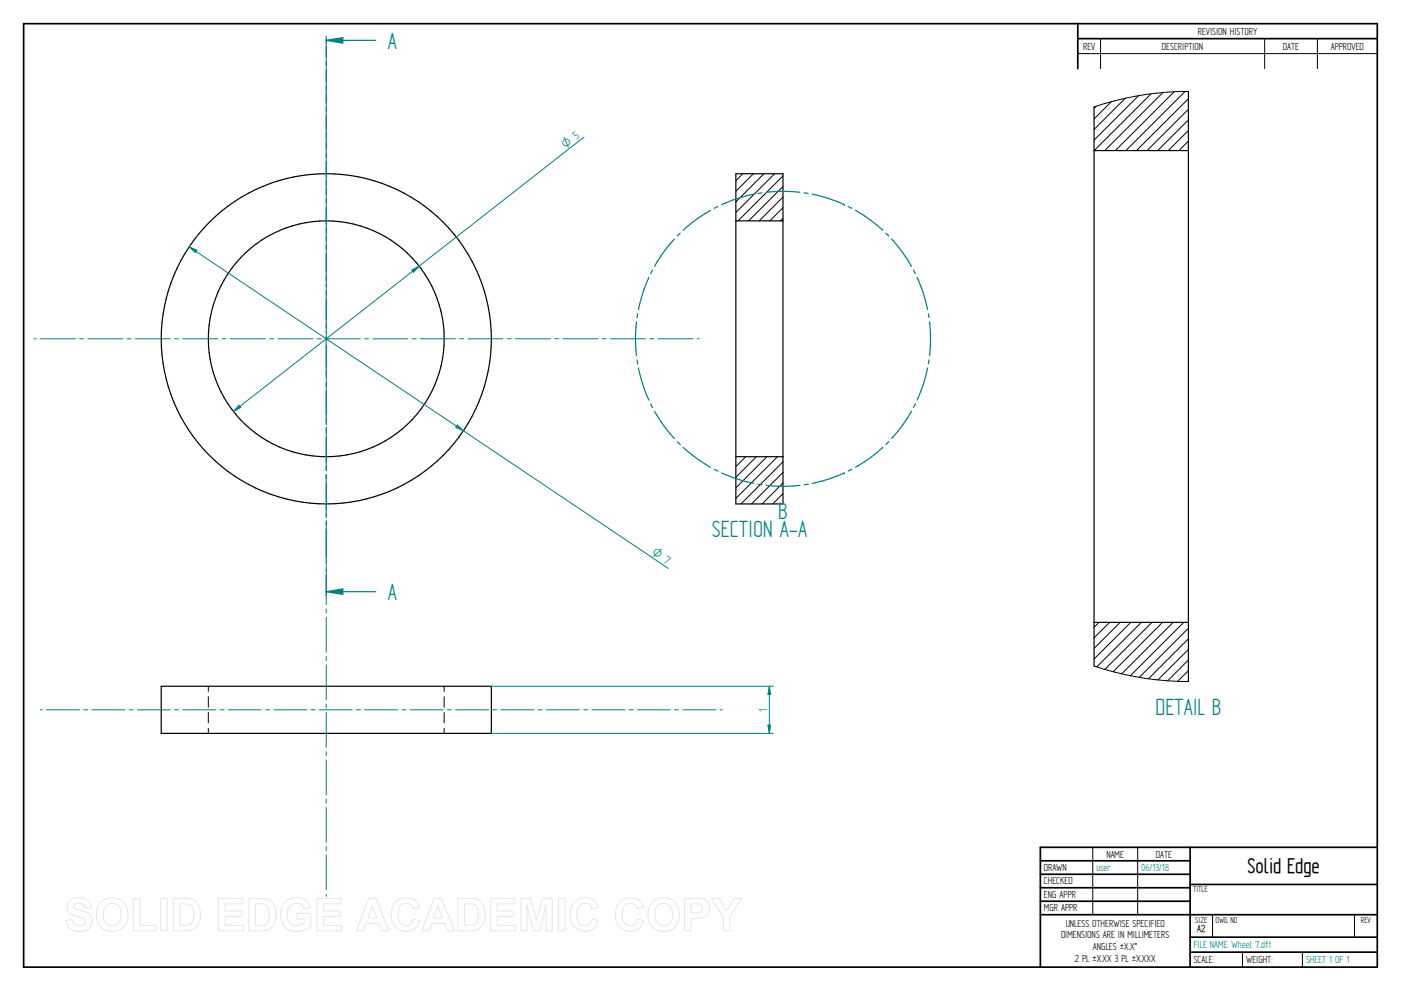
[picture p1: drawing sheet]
<svg xmlns="http://www.w3.org/2000/svg" width="594mm" height="420mm" viewBox="0 0 594 420" stroke-linecap="round" stroke-linejoin="round" font-family="sans-serif">
<g fill="none" stroke="#000" stroke-width=".72">
<path d="M10 10h574v400h-574zM457 10v19.1M457 16.4h127M504.6 359.2v50.8M584 359.2h-142.9v50.8M441.1 365h63.5M441.1 370.7h63.5M441.1 376.4h63.5M504.6 375h79.4M441.1 382.1h63.5M441.1 387.8h142.9M504.6 397.3h79.4"/>
<path d="M504.6 403.7h79.4"/>
</g>
<g fill="none" stroke="#000" stroke-width=".42">
<path d="M466.7 16.4v12.7M536.3 16.4v12.7M558.6 16.4v12.7M457 22.7h127M88.3 291v2.1M88.3 295.4v4.4M188.3 291v2.2M188.3 295.4v4.4M88.3 302v4.5M88.3 308.7v2.2M188.3 302.1v4.4M188.3 308.8v2.1"/>
<path d="M463.4 359.2v28.6M482.4 359.2v28.6M514.2 387.9v9.4M574.4 387.9v9.4M526.9 403.7v6.3M552.3 403.7v6.3"/>
</g>
<g fill="none" stroke="#000" stroke-width=".51">
<path d="M68.4 291h140v19.9h-140z"/>
<circle cx="138.3" cy="143.6" r="50"/>
<circle cx="138.4" cy="143.6" r="70"/>
</g>
<g fill="none" stroke="#008080" stroke-width=".42">
<path d="M138.3 17.1v.8M138.3 19.7v14.9M138.3 36.4v1.7M138.3 39.9v14.9M138.3 56.6v1.7M138.3 60.1v14.8M138.3 76.7v1.7M138.3 80.2v14.9M138.3 96.9v1.7M138.3 100.4v14.9M138.3 117.1v1.6M138.3 120.6v14.8"/>
<path d="M138.3 137.2v1.7M14.5 143.6h.8M17.1 143.6h14.9M33.7 143.6h1.7M37.2 143.6h14.9M53.9 143.6h1.7M57.4 143.6h14.9M74 143.6h1.7M77.5 143.6h14.9M94.2 143.6h1.7M97.7 143.6h14.8M114.3 143.6h1.7"/>
<path d="M117.8 143.6h14.9M134.5 143.6h1.7M138 143.6h14.8M138.3 140.7v14.9M138.3 157.4v1.7M154.6 143.6h1.7M158.1 143.6h14.9M174.7 143.6h1.8M178.3 143.6h14.8M194.9 143.6h1.7M198.4 143.6h14.9M215 143.6h1.8"/>
<path d="M218.6 143.6h14.8M235.2 143.6h1.7M238.7 143.6h14.9M255.3 143.6h1.7M258.9 143.6h14.8M275.5 143.6h1.7M279 143.6h14.9M295.6 143.6h.9M138.3 160.9v14.8M138.3 177.5v1.7M138.3 181v14.9M138.3 197.7v1.7"/>
<path d="M138.3 201.2v14.9M138.3 217.8v1.7M138.3 221.4v14.8M138.3 238v1.7M138.3 241.5v14.9M138.3 258.2v1.7M138.3 261.7v14.9M138.3 278.3v1.7M138.3 281.9v14.8M138.3 298.5v1.7M17.1 300.9h.8M19.7 300.9h14"/>
<path d="M35.5 300.9h1.7M39 300.9h14M54.8 300.9h1.7M58.3 300.9h14M74 300.9h1.8M77.5 300.9h14M93.3 300.9h1.7M96.8 300.9h14M112.6 300.9h1.7M116.1 300.9h14M131.9 300.9h1.7M135.4 300.9h13.9"/>
<path d="M138.3 302v14.9M138.3 318.6v1.8M151.1 300.9h1.8M154.6 300.9h14M170.4 300.9h1.7M173.9 300.9h14M189.7 300.9h1.7M193.2 300.9h14M209 300.9h1.6M212.5 300.9h13.9M228.2 300.9h1.7M231.7 300.9h14"/>
<path d="M247.5 300.9h1.7M251 300.9h14M266.8 300.9h1.7M270.2 300.9h14.1M286 300.9h1.7M289.6 300.9h13.9M305.3 300.9h.9M138.3 322.2v14.8M138.3 338.8v1.7M138.3 342.3v14.9M138.3 359v1.7M138.3 362.5v14.9"/>
<path d="M138.3 379.1v.9"/>
</g>
<g fill="none" stroke="#008080" stroke-width=".51">
<path d="M159.3 17.1h-21v7.1M138.3 26v1.7M138.3 29.5v14.1M138.3 45.5v1.7M138.3 48.9v14.3M138.3 64.9v1.7M138.3 68.5v14.1M138.3 84.4v1.7M138.3 87.9v14.2M138.3 103.9v1.7M138.3 107.4v14.2M138.3 123.4v1.7"/>
<path d="M138.3 126.9v14.2M138.3 142.8v1.8M138.3 146.3v14.2M138.3 162.3v1.7M138.3 165.8v14.2M138.3 181.8v1.7M138.3 185.3v14.2M138.3 201.3v1.7M138.3 204.8v14.1M138.3 220.8v1.7M138.3 224.3v14.2M138.3 240.2v1.7"/>
<path d="M138.3 243.8v7.1"/>
</g>
<path d="M138.3 17.1l7.1-1.1v2.3z" fill="#008080"/>
<path d="M138.3 17.1l7.1-1.1v2.3zM138.3 250.9h21" fill="none" stroke="#008080" stroke-width=".51"/>
<path d="M138.3 250.9l7.1-1.2v2.3z" fill="#008080"/>
<path d="M138.3 15.4v1.7M393.3 156l-.1 .5a59.9 59.9 0 0 1-4.3 13.1M393.9 152.6l-.2 1.7M394.6 143.6l-.4 7.2M386.5 174.3l-.2 .4a61.6 61.6 0 0 1-8.2 11.2M388.1 171.2l-.8 1.6M361.2 199l-1.5 .7M374.3 189.7l-.1 .1a56.5 56.5 0 0 1-11.5 8.3M376.8 187.2l-1.1 1.2M138.3 250.9l7.1-1.2v2.3zM138.3 250.9v1.7" fill="none" stroke="#008080" stroke-width=".51"/>
<g fill="none" stroke="#000" stroke-width=".42">
<path d="M315 73.7l-3 2.9M319.5 73.7l-7.5 7.4M324 73.7l-12 11.9M328.5 73.7l-16.5 16.4M332 74.6l-19 19M332 79.1l-14.5 14.5M332 83.6l-10.1 10M332 88.1l-5.6 5.5M332 92.5l-1.1 1.1M316.2 193.6l-4.2 4.2M320.7 193.6l-8.7 8.8M325.2 193.6l-13.2 13.2"/>
<path d="M329.7 193.6l-17.7 17.7M332 195.8l-17.8 17.9M332 200.3l-13.3 13.4M332 204.8l-8.8 8.9M332 209.3l-4.3 4.4"/>
</g>
<path d="M312 73.7h20v140h-20zM312 93.6h20M312 193.6h20" fill="none" stroke="#000" stroke-width=".51"/>
<circle cx="358" cy="200.5" r=".25" fill="#008080"/>
<g fill="none" stroke="#008080" stroke-width=".51">
<path d="M288.4 98.8l-1.2 1.2M301.3 89.2a58.5 58.5 0 0 0-11.6 8.4M304.4 87.5l-1.6 .8M319.6 82.3a62.9 62.9 0 0 0-13.6 4.5M323.1 81.7l-1.7 .3M339.2 81.5a63.4 63.4 0 0 0-14.3 0M340.9 81.7l1.7 .3M344.4 82.3l7.6 2.1 6 2.3M275.2 117.6l-2.2 5.3-2.3 8.4M276.7 114.5l-.8 1.5M286 101.3a60.5 60.5 0 0 0-8.5 11.6M269.9 136.5l-.4 5.5 .4 8.8"/>
<path d="M270.4 133.1l-.3 1.6M270.1 152.6l.3 1.7M270.7 156l2.3 8.3 2.2 5.4M275.9 171.3l.8 1.5M277.6 174.4l.9 1.7a59.7 59.7 0 0 0 7.5 9.9M287.2 187.3l1.2 1.2M289.7 189.7l6.5 5.2 5.1 3.2M302.9 199l1.5 .8M306 200.5l7.6 2.9 6.1 1.5M321.4 205.3l1.7 .3M324.9 205.7l1.4 .3a61.2 61.2 0 0 0 12.9-.2M342.7 205.3l-1.7 .2"/>
<path d="M358 200.5a59.1 59.1 0 0 1-13.6 4.4"/>
</g>
<circle cx="358" cy="86.7" r=".25" fill="#008080"/>
<path d="M359.6 87.5l1.5 .8M362.7 89.2l1.1 .5a63 63 0 0 1 10.5 7.9M375.6 98.8l1.2 1.2M378.1 101.3l.6 .8a63.2 63.2 0 0 1 7.8 10.8M387.3 114.5l.8 1.5M388.9 117.6l.3 .8a58 58 0 0 1 4.1 12.8M393.7 133l.2 1.7M394.2 136.4l.4 7.2" fill="none" stroke="#008080" stroke-width=".51"/>
<g fill="none" stroke="#000" stroke-width=".42">
<path d="M488.1 39.8l-24.1 24M493.1 39.2l-24.6 24.6M497.9 38.9l-25 24.9M502.5 38.8l-25.1 25M503.9 38.8a122.6 122.6 0 0 0-40 6.5M464.8 45l-.9 .9M471.2 43.1l-7.3 7.3M477.2 41.7l-13.3 13.2M482.8 40.6l-18.9 18.8M503.9 41.9l-22 21.9M503.9 46.4l-17.5 17.4M503.9 50.8l-13 13"/>
<path d="M503.9 55.3l-8.5 8.5M503.9 59.8l-4 4M466 263.9l-2.1 2M470.5 263.9l-6.6 6.5M475 263.9l-11.1 11M479.5 263.9l-15.6 15.5M484 263.9l-18.9 18.8M488.5 263.9l-20 19.9M493 263.9l-21 20.9M497.5 263.9l-21.9 21.8M501.9 263.9l-22.6 22.6M503.9 266.4l-20.8 20.8"/>
<path d="M503.9 270.8l-16.9 17M503.9 275.3l-12.9 12.9M503.9 279.8l-8.8 8.8M463.9 282.4a127 127 0 0 0 35.5 6.5M499.4 288.9l4.5 .1M503.9 284.3l-4.5 4.5M503.9 288.8l-.1 .1"/>
</g>
<path d="M503.9 38.8v250.1M463.9 45.3v237.1M463.9 63.8h40M463.9 263.9h40" fill="none" stroke="#000" stroke-width=".51"/>
<path d="M80.2 104.6l203.2 136.4M80.2 104.6l3.3 1.5-.7 1z" fill="none" stroke="#008080" stroke-width=".42"/>
<path d="M80.2 104.6l3.3 1.5-.7 1z" fill="#008080"/>
<path d="M193.9 180.2l2.6 2.4-3.3-1.4z" fill="none" stroke="#008080" stroke-width=".42"/>
<path d="M193.9 180.2l2.6 2.4-3.3-1.4z" fill="#008080"/>
<path d="M247.6 58.1l-148.6 116.4M101.4 171.8l.7 1-3.1 1.7z" fill="none" stroke="#008080" stroke-width=".42"/>
<path d="M101.4 171.8l.7 1-3.1 1.7z" fill="#008080"/>
<path d="M174.6 114.5l3.2-1.7-2.5 2.6z" fill="none" stroke="#008080" stroke-width=".42"/>
<path d="M174.6 114.5l3.2-1.7-2.5 2.6z" fill="#008080"/>
<path d="M208.4 291h119.5M208.4 310.9h119.5M325.6 307.4h1.2l-.6 3.5z" fill="none" stroke="#008080" stroke-width=".42"/>
<path d="M325.6 307.4h1.2l-.6 3.5z" fill="#008080"/>
<path d="M326.2 291l.6 3.4h-1.2z" fill="none" stroke="#008080" stroke-width=".42"/>
<path d="M326.2 291l.6 3.4h-1.2z" fill="#008080"/>
<path d="M326.2 291v19.9" fill="none" stroke="#008080" stroke-width=".42"/>
<g fill="none" stroke="#e6e6e6" stroke-width=".42">
<path d="M29.6 381.8a6.5 6.5 0 0 1 8.5 .8l.6 2.2-2.8 .1a2.7 2.7 0 0 0-2.1-2 2.7 2.7 0 0 0-2.7 1.1 1.87 1.87 0 0 0 2.2 1.8l1.4 .4a4.4 4.4 0 0 1 4 6.2 6.4 6.4 0 0 1-9.1 1.3l-1.2-1.8-.5-1.7 2.7-.3a2.94 2.94 0 0 0 2.6 2.6 2.94 2.94 0 0 0 3.1-1.9 2.67 2.67 0 0 0-2.9-1.8 4.9 4.9 0 0 1-5-4.3l.4-1.6zM42.8 382.4a6.9 6.9 0 0 1 8.3-.8 6.9 6.9 0 0 1 3 7.7 6.7 6.7 0 0 1-8 5.5 6.7 6.7 0 0 1-5.1-8.3 6.1 6.1 0 0 1 1.8-4.1zM44.8 384.2a3.9 3.9 0 0 1 4.6-.8 3.9 3.9 0 0 1 2 4.3 3.8 3.8 0 0 1-1.9 4.3 3.8 3.8 0 0 1-4.6-.7 6.6 6.6 0 0 1-.1-7.1zM56.5 381h2.8v11.3h6.9v2.3h-9.7zM68.1 380.9h2.8v13.7h-2.8zM73.5 380.9h5a5.9 5.9 0 0 1 6.5 7 5.9 5.9 0 0 1-6.3 6.7h-5.2zM76.3 383.2h1.8a3.4 3.4 0 0 1 4 3.9v1.2a3.2 3.2 0 0 1-3.8 4h-2zM92.7 380.9h10.2v2.3h-7.4v3h6.9v2.4h-6.9v3.7h7.7v2.3h-10.5zM105.5 380.9h5.1a5.9 5.9 0 0 1 6.4 7 5.9 5.9 0 0 1-6.3 6.7h-5.2zM108.3 383.2h1.9a3.4 3.4 0 0 1 4 3.9v1.2a3.2 3.2 0 0 1-3.8 4h-2.1zM120.9 382.4a7.3 7.3 0 0 1 9.7 .1l1 2.2-2.7 .5a3.7 3.7 0 0 0-4.6-2 3.7 3.7 0 0 0-2.5 4.4 4.2 4.2 0 0 0 2.2 4.5 4.2 4.2 0 0 0 5-.8v-1.7h-3.2v-2.3h6v5.4a8.1 8.1 0 0 1-11.8-.8 8.3 8.3 0 0 1 .9-9.5zM134.4 380.9h10.2v2.3h-7.4v3h6.9v2.4h-6.9v3.7h7.6v2.3h-10.4z"/>
<path d="M156.4 380.9h3l5.5 13.7h-3l-1.2-3.1h-5.5l-1.1 3.1h-3zM157.9 384.1l1.9 5.1h-3.7zM167.7 382.5a6 6 0 0 1 10.2 2.1l-2.8 .7a3.2 3.2 0 0 0-3.9-2.2 3.2 3.2 0 0 0-2.4 3.8 4.6 4.6 0 0 0 2.5 5.5 3.2 3.2 0 0 0 4-2.8l2.6 .8a6.1 6.1 0 0 1-7.2 4.3 6.1 6.1 0 0 1-4.8-6.8 7.7 7.7 0 0 1 1.8-5.4zM184.1 380.9h3.1l5.5 13.7h-3l-1.2-3.1h-5.5l-1.1 3.1h-3zM185.7 384.1l1.9 5.1h-3.8zM194.2 380.9h5a5.9 5.9 0 0 1 6.5 7 5.9 5.9 0 0 1-6.3 6.7h-5.2zM197 383.2h1.8a3.4 3.4 0 0 1 4 3.9v1.2a3.2 3.2 0 0 1-3.8 4h-2zM208.1 380.9h10.2v2.3h-7.4v3h6.9v2.4h-6.9v3.7h7.6v2.3h-10.4zM220.8 380.9h4.2l2.5 9.3 2.4-9.3h4.2v13.7h-2.5l-.1-10.8-2.7 10.8h-2.7l-2.7-10.8v10.8h-2.6zM236.8 380.9h2.8v13.7h-2.8zM243.5 382.5a6 6 0 0 1 10.2 2.1l-2.8 .7a3.2 3.2 0 0 0-3.8-2.2 3.2 3.2 0 0 0-2.4 3.8 4.6 4.6 0 0 0 2.4 5.5 3.2 3.2 0 0 0 4-2.8l2.6 .8a6.1 6.1 0 0 1-7.2 4.3 6.1 6.1 0 0 1-4.7-6.8 7.7 7.7 0 0 1 1.7-5.4zM262.7 382.5a6 6 0 0 1 10.2 2.1l-2.7 .7a3.2 3.2 0 0 0-3.9-2.2 3.2 3.2 0 0 0-2.4 3.8 4.6 4.6 0 0 0 2.4 5.5 3.2 3.2 0 0 0 4-2.8l2.7 .8a6.1 6.1 0 0 1-7.2 4.3 6.1 6.1 0 0 1-4.8-6.8 7.7 7.7 0 0 1 1.7-5.4z"/>
<path d="M276.7 382.4a6.9 6.9 0 0 1 8.3-.8 6.9 6.9 0 0 1 3 7.7 6.7 6.7 0 0 1-8.1 5.5 6.7 6.7 0 0 1-5.1-8.3 6.1 6.1 0 0 1 1.9-4.1zM278.7 384.2a3.9 3.9 0 0 1 4.6-.8 3.9 3.9 0 0 1 1.9 4.3 3.8 3.8 0 0 1-1.8 4.3 3.8 3.8 0 0 1-4.7-.7 6.6 6.6 0 0 1 0-7.1zM290.3 380.9h5.2a4.4 4.4 0 0 1 5.4 4.3 4.4 4.4 0 0 1-5.4 4.2h-2.4v5.2h-2.8zM293.1 383.2h1.8a2.1 2.1 0 0 1 2.6 .6 2.1 2.1 0 0 1 0 2.6 3.4 3.4 0 0 1-2.9 .7h-1.5zM301.6 380.9h3.3l3.2 5.4 3.2-5.4h3.2l-5 7.9v5.8h-2.8v-5.8z"/>
</g>
<g font-size="11.3" fill="#008080">
<text x="164.5" y="20.6">A</text>
<text x="330" y="220.2">B</text>
<text x="301.8" y="227.6">SECTION A-A</text>
<text x="164.5" y="254.3">A</text>
<text x="490" y="302.9">DETAIL B</text>
</g>
<text font-size="10.1" x="529" y="370.2">Solid Edge</text>
<text font-size="5.6" fill="#008080" x="325.3" y="301.7" transform="rotate(-90 325.3 301.7)">1</text>
<g font-size="5.4" fill="#008080">
<text x="239.9" y="63.1" transform="rotate(-38 239.9 63.1)">O 5</text>
<text x="276.1" y="235" transform="rotate(34 276.1 235)">O 7</text>
</g>
<g font-size="4.9">
<text x="507.9" y="14.7">REVISION HISTORY</text>
<text x="459.3" y="21">REV</text>
<text x="492.7" y="21">DESCRIPTION</text>
<text x="544" y="21">DATE</text>
<text x="564.3" y="21">APPROVED</text>
<text x="469.1" y="363.6">NAME</text>
<text x="490.1" y="363.6">DATE</text>
<text x="442.7" y="369.3">DRAWN</text>
<text x="442.7" y="375">CHECKED</text>
<text x="442.7" y="380.7">ENG APPR</text>
<text x="442.7" y="386.4">MGR APPR</text>
<text x="451.9" y="392.9">UNLESS OTHERWISE SPECIFIED</text>
<text x="449.9" y="397.9">DIMENSIONS ARE IN MILLIMETERS</text>
<text x="455.7" y="407.8">2 PL ±X.XX 3 PL ±X.XXX</text>
<text x="463.5" y="402.9">ANGLES ±X.X°</text>
<text x="506.2" y="408.3">SCALE:</text>
<text x="528.4" y="408.3">WEIGHT:</text>
</g>
<g font-size="4.9" fill="#008080">
<text x="464.9" y="369.3">user</text>
<text x="483.9" y="369.3">06/13/18</text>
<text x="506.2" y="402">FILE NAME: Wheel 7.dft</text>
<text x="553.8" y="408.4">SHEET 1 OF 1</text>
</g>
<text font-size="4.8" x="507.7" y="395.3">A2</text>
<g font-size="4.1">
<text x="505.9" y="378.3">TITLE</text>
<text x="506.9" y="391.1">SIZE</text>
<text x="515.4" y="391.1">DWG NO</text>
<text x="577" y="391.1">REV</text>
</g>
</svg>
